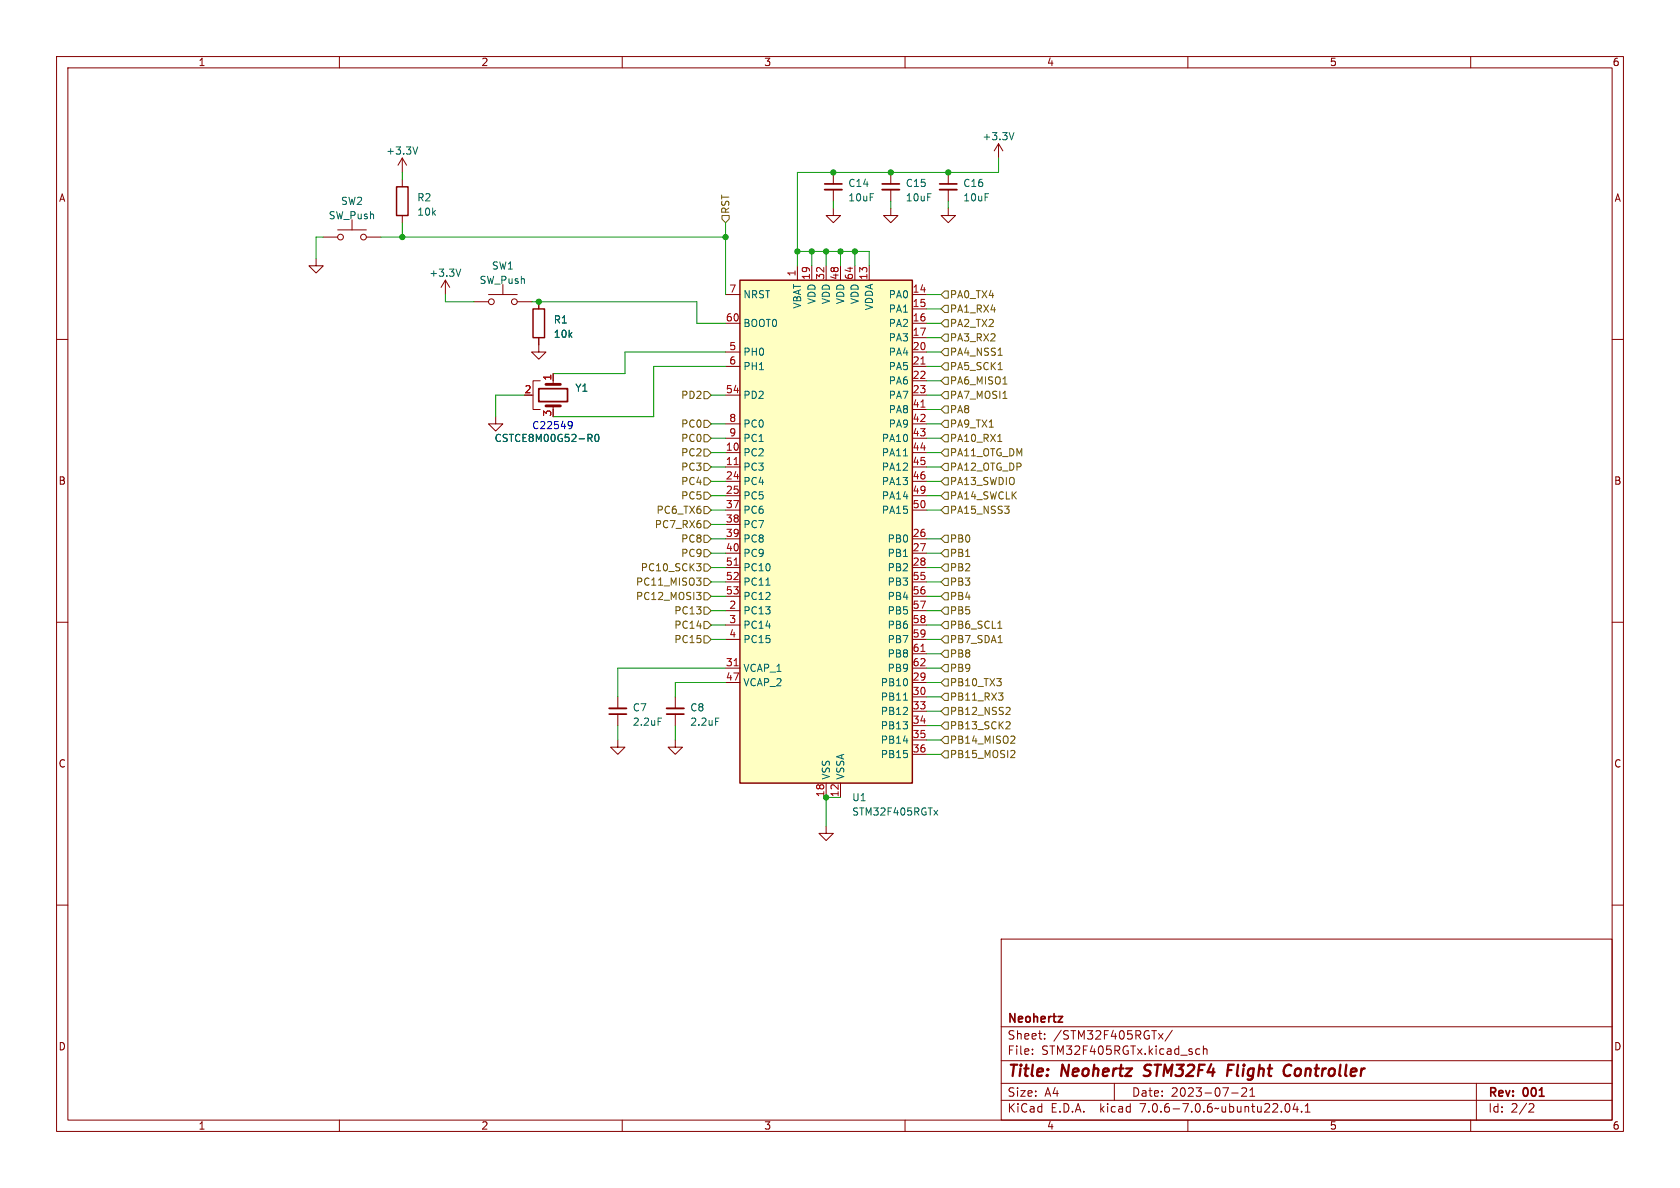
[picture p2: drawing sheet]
<svg xmlns="http://www.w3.org/2000/svg" width="297mm" height="210mm" viewBox="0 0 297 210" stroke-linecap="round" stroke-linejoin="round" font-family="sans-serif">
<g fill="none" stroke="#840000" stroke-width=".18">
<path d="M10 10h277v190h-277zM12 12h273v186h-273zM60 10v2M110 10v2M160 10v2M210 10v2M260 10v2M62.2 38.9v1.7M71.1 27.9v2.6M71.1 31.8v1.2M71.1 38.1v1.3M71.1 27.9l-.7 1.3"/>
<path d="M71.1 27.9l.8 1.3M147.3 36.8v1.3h1.3l-1.3 1.3-1.3-1.3h1.3M147.3 30.5v2M147.3 33.5v2.1M157.5 36.8v1.3h1.2l-1.2 1.3-1.3-1.3h1.3M157.5 30.5v2M157.5 33.5v2.1M167.6 36.8v1.3h1.3l-1.3 1.3-1.2-1.3h1.2M167.6 30.5v2M167.6 33.5v2.1M176.5 25.4l-.7 1.3M176.5 25.4v2.5"/>
<path d="M176.5 25.4l.8 1.3M10 60h2M55.9 45.7v1.3h1.2l-1.2 1.3-1.3-1.3h1.3M57.1 41.9h2.6M59.7 40.6h5.1M64.8 41.9h2.5M78.7 49.5l-.7 1.3M78.7 49.5v2.6M78.7 49.5l.8 1.3M83.8 53.3h2.6M86.4 52.1h5M88.9 50.3v1.8"/>
<path d="M91.4 53.3h2.6M95.2 59.7v2.5h1.3l-1.3 1.3-1.2-1.3h1.2M95.2 53.3v1.3M128.3 52.1h2.5M128.3 57.2h2.5M141 47v2.5M143.5 47v2.5M146 47v2.5M148.6 47v2.5M151.1 47v2.5M153.7 47v2.5M161.3 52.1h2.5"/>
<path d="M161.3 54.6h2.5M161.3 57.2h2.5M161.3 59.7h2.5M285 60h2M87.6 73.7v1.2h1.3l-1.3 1.3-1.2-1.3h1.2M94 69.9h.2M95.5 67.3h-1.3v5.1h1.3M97.8 66v1.9M97.8 71.8v.6M128.3 62.2h2.5M128.3 64.8h2.5M128.3 69.9h2.5"/>
<path d="M128.3 74.9h2.5M128.3 77.5h2.5M161.3 62.2h2.5M161.3 64.8h2.5M161.3 67.3h2.5M161.3 69.9h2.5M161.3 72.4h2.5M161.3 74.9h2.5M161.3 77.5h2.5M128.3 80h2.5M128.3 82.6h2.5M128.3 85.1h2.5"/>
<path d="M128.3 87.6h2.5M128.3 95.3h2.5M128.3 97.8h2.5M128.3 90.2h2.5M128.3 92.7h2.5M161.3 80h2.5M161.3 82.6h2.5M161.3 85.1h2.5M161.3 87.6h2.5M161.3 95.3h2.5M161.3 97.8h2.5M161.3 90.2h2.5"/>
<path d="M10 110h2M128.3 108h2.5M128.3 100.3h2.5M128.3 110.5h2.5M128.3 118.1h2.5M128.3 113h2.5M128.3 102.9h2.5M128.3 105.4h2.5M161.3 108h2.5M161.3 100.3h2.5M161.3 110.5h2.5M161.3 118.1h2.5"/>
<path d="M161.3 113h2.5M161.3 102.9h2.5M161.3 105.4h2.5M161.3 115.6h2.5M285 110h2M109.2 130.8v1.3h1.3l-1.3 1.3-1.3-1.3h1.3M109.2 123.2v2M109.2 126.2v2.1M119.4 130.8v1.3h1.2l-1.2 1.3-1.3-1.3h1.3M119.4 123.2v2M119.4 126.2v2.1M128.3 120.7h2.5"/>
<path d="M146 138.4v2.6M148.6 138.4v2.6M161.3 120.7h2.5M161.3 123.2h2.5M161.3 125.7h2.5M161.3 128.3h2.5M161.3 130.8h2.5M161.3 133.4h2.5M10 160h2M146 146.1v1.2h1.3l-1.3 1.3-1.2-1.3h1.2M285 160h2M177 166h108v32h-108z"/>
<path d="M60 198v2M110 198v2M160 198v2M177 194.5h108M177 191.5h108M177 187.5h108M177 181.5h108M182.5 186.3v.1M182.5 185.5v.1M184.7 183.6v.1M184.7 182.8v.1M197 191.5v3"/>
<path d="M204.8 182.7l.8 1M205.6 182.7l-.8 1M207.2 182.1l-1.2 2M210 198v2M211.5 186.3l.2 .1 .4-.1M212.1 185.5l-.4-.1-.2 .1M212.7 185.5l.3-.1 .3 .1 .1 .9M212.7 184.9v1.5M217.7 193.2h1.2M220.3 192.4v.5l-.8 .9h.9M221 193.8h.8M221 192.7l.4-.4v1.5"/>
<path d="M227.3 195.2l.2-.1a.81 .81 0 0 1 .6 .6 .81 .81 0 0 1-.3 .8l-.1 .1a.81 .81 0 0 1-.4-1.4zM229 195l-.4 1.1h.9M229.3 195.6v1M230.1 196.5v.1M230.7 196.6h.9M230.7 195.5l.5-.4v1.5M260 198v2M261 191.5v6.5M270.5 195.1l.5 .1 .2 .3-1 1.1h1"/>
<circle cx="60.2" cy="41.9" r=".51"/>
<circle cx="64.3" cy="41.9" r=".51"/>
<circle cx="86.9" cy="53.3" r=".51"/>
<circle cx="90.9" cy="53.3" r=".51"/>
</g>
<path d="M202.2 190.1l.2 .1M202.5 188.4l-.2 .4 .1 .2M217.1 189.2h.6M218.1 188.2h-.9l-.3 2M228.1 190a.73 .73 0 0 1-.9 .1M228.3 188.4a.69 .69 0 0 0-1.1 .1" fill="none" stroke="#840000" stroke-width=".4"/>
<path d="M145.8 32.5h3M156 32.5h3M166.1 32.5h3.1M95.2 68.7h5.1v2.3h-5.1zM107.7 126.2h3M117.9 126.2h3M187.1 179.7h.7l-.7 1h.7" fill="none" stroke="#840000" stroke-width=".3"/>
<g fill="none" stroke="#006464" stroke-width=".18">
<path d="M73.8 26l-.4 1.2M179.3 23.4l-.5 1.3M81.5 47.6l-.5 1.2M101.1 76.9l.5-.1 .2 .3-.8 .9h.8M102.4 77.6h.9M103.9 77.4h.7l.1-.2-.1-.3-.7-.1v1.2M104.3 77.4l.4 .6M105.3 76.8h.2a.68 .68 0 0 1 .4 .6 .68 .68 0 0 1-.4 .6 .84 .84 0 0 1-.2-1.2zM159.7 80.6h.7M135.4 103.4h.7M116.3 126.9h.7M126.5 126.9h.6"/>
<path d="M159.7 123.8h.7M165.1 143.2l.7 .9M165.8 143.2l-.7 .9"/>
</g>
<path d="M130.8 49.5h30.5v88.9h-30.5z" fill="#ffffc2" stroke="#ffffc2" stroke-width=".18"/>
<path d="M70.1 33h2v5.1h-2zM94.2 54.6h2.1v5.1h-2.1zM130.8 49.5h30.5v88.9h-30.5z" fill="none" stroke="#840000" stroke-width=".25"/>
<path d="M162.8 64.4h.7M162.8 72h.7M129.8 82.1h.7M129.8 99.9h.7M129.8 117.7h.7M162.8 115.2h.7" fill="none" stroke="#a90000" stroke-width=".18"/>
<path d="M145.8 33.5h3M156 33.5h3M166.1 33.5h3.1M107.7 125.2h3M117.9 125.2h3" fill="none" stroke="#840000" stroke-width=".33"/>
<path d="M96.5 67.9h2.6M96.5 71.8h2.6" fill="none" stroke="#840000" stroke-width=".51"/>
<g fill="none" stroke="#725600" stroke-width=".18">
<path d="M127.6 38.1h1.3v.6l-.6 .7-.7-.7zM166.4 57.2l.6-.7h.6v1.3h-.6zM166.4 59.7l.6-.6h.6v1.2h-.6zM167 54h.6v1.2h-.6l-.6-.6zM167 51.4h.6v1.3h-.6l-.6-.6zM124.5 76.8h.6l.6 .7-.6 .6h-.6zM124.5 74.3h.6l.6 .6-.6 .7h-.6zM124.5 79.4h.6l.6 .6-.6 .6h-.6zM124.5 69.2h.6l.6 .7-.6 .6h-.6zM166.4 77.5l.6-.7h.6v1.3h-.6zM166.4 62.2l.6-.6h.6v1.3h-.6zM166.4 69.9l.6-.7h.6v1.3h-.6z"/>
<path d="M166.4 64.8l.6-.7h.6v1.3h-.6zM166.4 67.3l.6-.6h.6v1.2h-.6zM167 71.8h.6v1.2h-.6l-.6-.6zM167 74.3h.6v1.3h-.6l-.6-.7zM176.4 78h.7M176.5 62.8h.7M176.5 65.3h.7M177.3 70.4h.7M177.3 67.9h.7M123.1 99.6h.8l-.4 .5M124.5 97.2h.6l.6 .6-.6 .6h-.6zM124.5 89.5h.6l.6 .7-.6 .6h-.6z"/>
<path d="M124.5 84.5h.6l.6 .6-.6 .6h-.6zM124.5 94.6h.6l.6 .7-.6 .6h-.6zM124.5 81.9h.6l.6 .7-.6 .6h-.6zM124.5 87h.6l.6 .6-.6 .7h-.6zM124.5 92.1h.6l.6 .6-.6 .6h-.6zM124.5 99.7h.6l.6 .6-.6 .7h-.6zM166.4 87.6l.6-.6h.6v1.3h-.6zM166.4 82.6l.6-.7h.6v1.3h-.6zM166.4 80l.6-.6h.6v1.2h-.6zM166.4 85.1l.6-.6h.6v1.2h-.6zM167 89.5h.6v1.3h-.6l-.6-.6zM167 99.7h.6v1.3h-.6l-.6-.7z"/>
<path d="M167 97.2h.6v1.2h-.6l-.6-.6zM167 94.6h.6v1.3h-.6l-.6-.6zM177.6 89.5h.8l-.4 .5M178.3 90l.1 .2-.1 .5M123.1 104.7h.8l-.4 .5M123.1 102.2h.8l-.4 .5M123.7 105.2l.2 .2v.3l-.2 .3M123.7 100.1l.2 .3v.3l-.2 .2M123.7 102.7l.2 .2v.3l-.2 .2M124.5 112.4h.6l.6 .6-.6 .7h-.6zM124.5 109.9h.6l.6 .6-.6 .6h-.6zM124.5 104.8h.6l.6 .6-.6 .6h-.6z"/>
<path d="M124.5 107.3h.6l.6 .7-.6 .6h-.6zM124.5 102.2h.6l.6 .7-.6 .6h-.6zM166.4 102.9l.6-.7h.6v1.3h-.6zM166.4 110.5l.6-.6h.6v1.2h-.6zM166.4 115.6l.6-.7h.6v1.3h-.6zM167 104.8h.6v1.2h-.6l-.6-.6zM167 117.5h.6v1.2h-.6l-.6-.6zM167 112.4h.6v1.3h-.6l-.6-.7zM167 107.3h.6v1.3h-.6l-.6-.6zM176.2 120h.8l-.4 .4M176.4 111.1h.7M176.5 113.6h.7"/>
<path d="M166.4 123.2l.6-.6h.6v1.2h-.6zM166.4 125.7l.6-.6h.6v1.3h-.6zM166.4 133.4l.6-.7h.6v1.3h-.6zM167 120h.6v1.3h-.6l-.6-.6zM167 127.6h.6v1.3h-.6l-.6-.6zM167 130.2h.6v1.2h-.6l-.6-.6zM176.5 122.5h.8l-.4 .5M176.9 120.6v.5M177.1 123l.2 .2v.3l-.2 .3M178 127.6h.5l.1 .3-.8 .9h.8M178 125l.5 .1 .1 .3-.8 .9h.8M178.9 132.7h.4l.1 .3-.8 .9h.8"/>
<path d="M178.9 130.1l.4 .1 .1 .3-.8 .9h.8"/>
</g>
<path d="M100.7 74.5l.4 .1a.84 .84 0 0 1-.3 1.2h-.2M101.2 75.1l-.3 .2h-.2" fill="none" stroke="#0000c2" stroke-width=".18"/>
<g fill="none" stroke="#009600" stroke-width=".18">
<path d="M71.1 30.5v1.3M71.1 39.4v2.5M128.3 39.4v12.7M147.3 35.6v1.2M157.5 35.6v1.2M167.6 35.6v1.2M176.5 27.9v2.6h-35.5v16.5M57.1 41.9h-1.2v3.8M67.3 41.9h61M78.7 52.1v1.2h5.1M94 53.3h29.2v3.9h5.1M141 44.5h12.7v2.5"/>
<path d="M143.5 44.5v2.5M146 44.5v2.5M148.6 44.5v2.5M151.1 44.5v2.5M163.8 54.6h2.6M163.8 57.2h2.6M163.8 52.1h2.6M163.8 59.7h2.6M92.7 69.9h-5.1v3.8M125.7 69.9h2.6M125.7 74.9h2.6M125.7 77.5h2.6"/>
<path d="M128.3 64.8h-12.7v8.9h-17.8M128.3 62.2h-17.8v3.8h-12.7M163.8 69.9h2.6M163.8 62.2h2.6M163.8 74.9h2.6M163.8 64.8h2.6M163.8 67.3h2.6M163.8 77.5h2.6M163.8 72.4h2.6M125.7 80h2.6M125.7 85.1h2.6M125.7 97.8h2.6"/>
<path d="M125.7 82.6h2.6M125.7 90.2h2.6M125.7 87.6h2.6M125.7 95.3h2.6M125.7 92.7h2.6M163.8 80h2.6M163.8 85.1h2.6M163.8 97.8h2.6M163.8 82.6h2.6M163.8 90.2h2.6M163.8 87.6h2.6M163.8 95.3h2.6"/>
<path d="M125.7 108h2.6M125.7 113h2.6M125.7 110.5h2.6M125.7 105.4h2.6M125.7 102.9h2.6M125.7 100.3h2.6M128.3 118.1h-19.1v5.1M163.8 108h2.6M163.8 113h2.6M163.8 110.5h2.6M163.8 105.4h2.6M163.8 118.1h2.6"/>
<path d="M163.8 115.6h2.6M163.8 102.9h2.6M163.8 100.3h2.6M109.2 128.3v2.5M119.4 128.3v2.5M128.3 120.7h-8.9v2.5M163.8 120.7h2.6M163.8 133.4h2.6M163.8 130.8h2.6M163.8 128.3h2.6M163.8 125.7h2.6M163.8 123.2h2.6"/>
<path d="M148.6 141h-2.6v5.1"/>
</g>
<g fill="#009600" stroke="#009600" stroke-width=".18">
<circle cx="141" cy="44.5" r=".46"/>
<circle cx="128.3" cy="41.9" r=".46"/>
<circle cx="146" cy="44.5" r=".46"/>
<circle cx="143.5" cy="44.5" r=".46"/>
<circle cx="147.3" cy="30.5" r=".46"/>
<circle cx="146" cy="141" r=".46"/>
<circle cx="71.1" cy="41.9" r=".46"/>
<circle cx="95.2" cy="53.3" r=".46"/>
<circle cx="151.1" cy="44.5" r=".46"/>
<circle cx="148.6" cy="44.5" r=".46"/>
<circle cx="157.5" cy="30.5" r=".46"/>
<circle cx="167.6" cy="30.5" r=".46"/>
</g>
<g font-size="2.8" fill="#840000">
<text x="178" y="190.9">Title:</text>
<text x="187.7" y="190.9">Neohertz</text>
<text x="203.1" y="190.9">STM32F4</text>
<text x="218.6" y="190.9">Flight</text>
<text x="229.4" y="190.9">Controller</text>
</g>
<g font-size="2.1" fill="#840000">
<text x="178" y="184">Sheet:</text>
<text x="178" y="181.2">Neohertz</text>
<text x="186.2" y="184">/STM32F405RGTx/</text>
<text x="178" y="186.7">File:</text>
<text x="184.1" y="186.7">STM32F405RGTx.kicad_sch</text>
<text x="178" y="196.9">KiCad</text>
<text x="178" y="194.1">Size:</text>
<text x="184.7" y="194.1">A4</text>
<text x="185.7" y="196.9">E.D.A.</text>
<text x="194.6" y="196.9">kicad</text>
<text x="200" y="194.1">Date:</text>
<text x="201.8" y="196.9">7.0.6-7.0.6~ubuntu22.04.1</text>
<text x="207" y="194.1">2023-07-21</text>
<text x="263" y="194.3">Rev:</text>
<text x="263" y="196.9">Id:</text>
<text x="267.1" y="196.9">2/2</text>
<text x="269.4" y="194.3">001</text>
</g>
<g font-size="1.8" fill="#840000">
<text x="35" y="11.9">1</text>
<text x="85" y="11.9">2</text>
<text x="135" y="11.9">3</text>
<text x="185" y="11.9">4</text>
<text x="235" y="11.9">5</text>
<text x="285" y="11.9">6</text>
<text x="10.3" y="35.9">A</text>
<text x="285.3" y="35.9">A</text>
<text x="10.3" y="85.9">B</text>
<text x="285.3" y="85.9">B</text>
<text x="10.3" y="135.9">C</text>
<text x="285.3" y="135.9">C</text>
<text x="10.3" y="185.9">D</text>
<text x="285.3" y="185.9">D</text>
<text x="35" y="199.9">1</text>
<text x="85" y="199.9">2</text>
<text x="135" y="199.9">3</text>
<text x="185" y="199.9">4</text>
<text x="235" y="199.9">5</text>
<text x="285" y="199.9">6</text>
</g>
<g font-size="1.8" fill="#006464">
<text x="68.2" y="27.5">+3.3V</text>
<text x="173.6" y="25">+3.3V</text>
<text x="73.7" y="35.8">R2</text>
<text x="149.9" y="33.3">C14</text>
<text x="149.9" y="35.8">10uF</text>
<text x="160" y="33.3">C15</text>
<text x="160" y="35.8">10uF</text>
<text x="170.2" y="33.3">C16</text>
<text x="170.2" y="35.8">10uF</text>
<text x="58" y="39">SW_Push</text>
<text x="60.2" y="36.4">SW2</text>
<text x="73.7" y="38.3">10k</text>
<text x="86.9" y="47.9">SW1</text>
<text x="75.8" y="49.1">+3.3V</text>
<text x="84.7" y="50.4">SW_Push</text>
<text x="131.3" y="52.9">NRST</text>
<text x="144.4" y="53.9" transform="rotate(-90 144.4 53.9)">VDD</text>
<text x="146.9" y="53.9" transform="rotate(-90 146.9 53.9)">VDD</text>
<text x="149.5" y="53.9" transform="rotate(-90 149.5 53.9)">VDD</text>
<text x="152" y="53.9" transform="rotate(-90 152 53.9)">VDD</text>
<text x="157" y="52.9">PA0</text>
<text x="97.8" y="57.4">R1</text>
<text x="97.8" y="59.9">10k</text>
<text x="131.3" y="58">BOOT0</text>
<text x="141.8" y="54.7" transform="rotate(-90 141.8 54.7)">VBAT</text>
<text x="154.5" y="55" transform="rotate(-90 154.5 55)">VDDA</text>
<text x="157" y="55.5">PA1</text>
<text x="157" y="58">PA2</text>
<text x="131.3" y="63.1">PH0</text>
<text x="131.3" y="65.6">PH1</text>
<text x="157" y="60.6">PA3</text>
<text x="157" y="63.1">PA4</text>
<text x="157" y="65.6">PA5</text>
<text x="101.6" y="69.4">Y1</text>
<text x="131.3" y="70.7">PD2</text>
<text x="157" y="68.2">PA6</text>
<text x="157" y="70.7">PA7</text>
<text x="131.3" y="75.8">PC0</text>
<text x="157" y="73.3">PA8</text>
<text x="157" y="75.8">PA9</text>
<text x="83.7" y="78.3">CSTCE8M00G52-R0</text>
<text x="131.3" y="80.9">PC2</text>
<text x="131.3" y="83.4">PC3</text>
<text x="131.3" y="78.3">PC1</text>
<text x="155.8" y="78.3">PA10</text>
<text x="155.8" y="80.9">PA11</text>
<text x="155.8" y="83.4">PA12</text>
<text x="131.3" y="86">PC4</text>
<text x="131.3" y="88.5">PC5</text>
<text x="155.8" y="86">PA13</text>
<text x="155.8" y="88.5">PA14</text>
<text x="131.3" y="91">PC6</text>
<text x="131.3" y="93.6">PC7</text>
<text x="155.8" y="91">PA15</text>
<text x="131.3" y="96.1">PC8</text>
<text x="131.3" y="98.7">PC9</text>
<text x="131.3" y="101.2">PC10</text>
<text x="156.8" y="96.1">PB0</text>
<text x="156.8" y="98.7">PB1</text>
<text x="156.8" y="101.2">PB2</text>
<text x="131.3" y="103.7">PC11</text>
<text x="131.3" y="106.3">PC12</text>
<text x="156.8" y="103.7">PB3</text>
<text x="156.8" y="106.3">PB4</text>
<text x="131.3" y="108.8">PC13</text>
<text x="131.3" y="111.4">PC14</text>
<text x="131.3" y="113.9">PC15</text>
<text x="156.8" y="108.8">PB5</text>
<text x="156.8" y="111.4">PB6</text>
<text x="156.8" y="113.9">PB7</text>
<text x="131.3" y="119">VCAP_1</text>
<text x="156.8" y="116.4">PB8</text>
<text x="156.8" y="119">PB9</text>
<text x="111.8" y="126">C7</text>
<text x="121.9" y="126">C8</text>
<text x="131.3" y="121.5">VCAP_2</text>
<text x="155.6" y="121.5">PB10</text>
<text x="155.6" y="124.1">PB11</text>
<text x="111.8" y="128.5">2.2uF</text>
<text x="121.9" y="128.5">2.2uF</text>
<text x="155.6" y="126.6">PB12</text>
<text x="155.6" y="129.1">PB13</text>
<text x="155.6" y="131.7">PB14</text>
<text x="146.9" y="137.9" transform="rotate(-90 146.9 137.9)">VSS</text>
<text x="149.5" y="137.9" transform="rotate(-90 149.5 137.9)">VSSA</text>
<text x="155.6" y="134.2">PB15</text>
<text x="150.6" y="141.8">U1</text>
<text x="150.6" y="144.4">STM32F405RGTx</text>
</g>
<g font-size="1.8" fill="#725600">
<text x="129.1" y="37.9" transform="rotate(-90 129.1 37.9)">RST</text>
<text x="167.8" y="52.9">PA0_TX4</text>
<text x="167.8" y="55.5">PA1_RX4</text>
<text x="167.8" y="58">PA2_TX2</text>
<text x="167.8" y="60.6">PA3_RX2</text>
<text x="167.8" y="63.1">PA4_NSS1</text>
<text x="167.8" y="65.6">PA5_SCK1</text>
<text x="120.3" y="70.7">PD2</text>
<text x="167.8" y="70.7">PA7_MOSI1</text>
<text x="167.8" y="68.2">PA6_MISO1</text>
<text x="120.3" y="75.8">PC0</text>
<text x="167.8" y="73.3">PA8</text>
<text x="167.8" y="75.8">PA9_TX1</text>
<text x="120.3" y="83.4">PC3</text>
<text x="120.3" y="78.3">PC0</text>
<text x="120.3" y="80.9">PC2</text>
<text x="167.8" y="78.3">PA10_RX1</text>
<text x="167.8" y="83.4">PA12_OTG_DP</text>
<text x="167.8" y="80.9">PA11_OTG_DM</text>
<text x="120.3" y="86">PC4</text>
<text x="120.3" y="88.5">PC5</text>
<text x="167.8" y="88.5">PA14_SWCLK</text>
<text x="167.8" y="86">PA13_SWDIO</text>
<text x="115.7" y="93.6">PC7_RX6</text>
<text x="116" y="91">PC6_TX6</text>
<text x="167.8" y="91">PA15_NSS3</text>
<text x="113.2" y="101.2">PC10_SCK3</text>
<text x="120.3" y="98.7">PC9</text>
<text x="120.3" y="96.1">PC8</text>
<text x="167.8" y="101.2">PB2</text>
<text x="167.8" y="98.7">PB1</text>
<text x="167.8" y="96.1">PB0</text>
<text x="112.3" y="106.3">PC12_MOSI3</text>
<text x="112.3" y="103.7">PC11_MISO3</text>
<text x="167.8" y="106.3">PB4</text>
<text x="167.8" y="103.7">PB3</text>
<text x="119.1" y="113.9">PC15</text>
<text x="119.1" y="111.4">PC14</text>
<text x="119.1" y="108.8">PC13</text>
<text x="167.8" y="111.4">PB6_SCL1</text>
<text x="167.8" y="113.9">PB7_SDA1</text>
<text x="167.8" y="108.8">PB5</text>
<text x="167.8" y="116.4">PB8</text>
<text x="167.8" y="119">PB9</text>
<text x="167.8" y="124.1">PB11_RX3</text>
<text x="167.8" y="121.5">PB10_TX3</text>
<text x="167.8" y="129.1">PB13_SCK2</text>
<text x="167.8" y="126.6">PB12_NSS2</text>
<text x="167.8" y="131.7">PB14_MISO2</text>
<text x="167.8" y="134.2">PB15_MOSI2</text>
</g>
<g font-size="1.8" fill="#a90000">
<text x="128.8" y="51.8">7</text>
<text x="140.7" y="49" transform="rotate(-90 140.7 49)">1</text>
<text x="143.3" y="49.6" transform="rotate(-90 143.3 49.6)">19</text>
<text x="145.8" y="49.6" transform="rotate(-90 145.8 49.6)">32</text>
<text x="148.3" y="49.6" transform="rotate(-90 148.3 49.6)">48</text>
<text x="150.9" y="49.6" transform="rotate(-90 150.9 49.6)">64</text>
<text x="153.4" y="49.6" transform="rotate(-90 153.4 49.6)">13</text>
<text x="161.2" y="51.8">14</text>
<text x="128.2" y="56.9">60</text>
<text x="161.2" y="54.4">15</text>
<text x="161.2" y="56.9">16</text>
<text x="161.2" y="59.4">17</text>
<text x="128.8" y="62">5</text>
<text x="128.8" y="64.5">6</text>
<text x="161.2" y="62">20</text>
<text x="161.2" y="64.5">21</text>
<text x="92.6" y="69.6">2</text>
<text x="97.5" y="67.4" transform="rotate(-90 97.5 67.4)">1</text>
<text x="128.2" y="69.6">54</text>
<text x="161.2" y="67.1">22</text>
<text x="161.2" y="69.6">23</text>
<text x="97.5" y="73.7" transform="rotate(-90 97.5 73.7)">3</text>
<text x="128.8" y="74.7">8</text>
<text x="128.8" y="77.2">9</text>
<text x="161.2" y="72.1">41</text>
<text x="161.2" y="74.7">42</text>
<text x="161.2" y="77.2">43</text>
<text x="128.2" y="79.8">10</text>
<text x="128.2" y="82.3">11</text>
<text x="161.2" y="79.8">44</text>
<text x="161.2" y="82.3">45</text>
<text x="128.2" y="84.8">24</text>
<text x="128.2" y="87.4">25</text>
<text x="128.2" y="89.9">37</text>
<text x="161.2" y="84.8">46</text>
<text x="161.2" y="87.4">49</text>
<text x="161.2" y="89.9">50</text>
<text x="128.2" y="92.5">38</text>
<text x="128.2" y="95">39</text>
<text x="161.2" y="95">26</text>
<text x="128.2" y="97.5">40</text>
<text x="128.2" y="100.1">51</text>
<text x="161.2" y="97.5">27</text>
<text x="161.2" y="100.1">28</text>
<text x="128.2" y="102.6">52</text>
<text x="128.2" y="105.2">53</text>
<text x="128.8" y="107.7">2</text>
<text x="161.2" y="102.6">55</text>
<text x="161.2" y="105.2">56</text>
<text x="161.2" y="107.7">57</text>
<text x="128.8" y="110.2">3</text>
<text x="128.8" y="112.8">4</text>
<text x="161.2" y="110.2">58</text>
<text x="161.2" y="112.8">59</text>
<text x="128.2" y="117.9">31</text>
<text x="161.2" y="115.3">61</text>
<text x="161.2" y="117.9">62</text>
<text x="128.2" y="120.4">47</text>
<text x="161.2" y="120.4">29</text>
<text x="161.2" y="122.9">30</text>
<text x="161.2" y="125.5">33</text>
<text x="161.2" y="128">34</text>
<text x="161.2" y="130.6">35</text>
<text x="161.2" y="133.1">36</text>
<text x="145.8" y="141" transform="rotate(-90 145.8 141)">18</text>
<text x="148.3" y="141" transform="rotate(-90 148.3 141)">12</text>
</g>
<text font-size="1.8" fill="#0000c2" x="94" y="76">C22549</text>
</svg>
